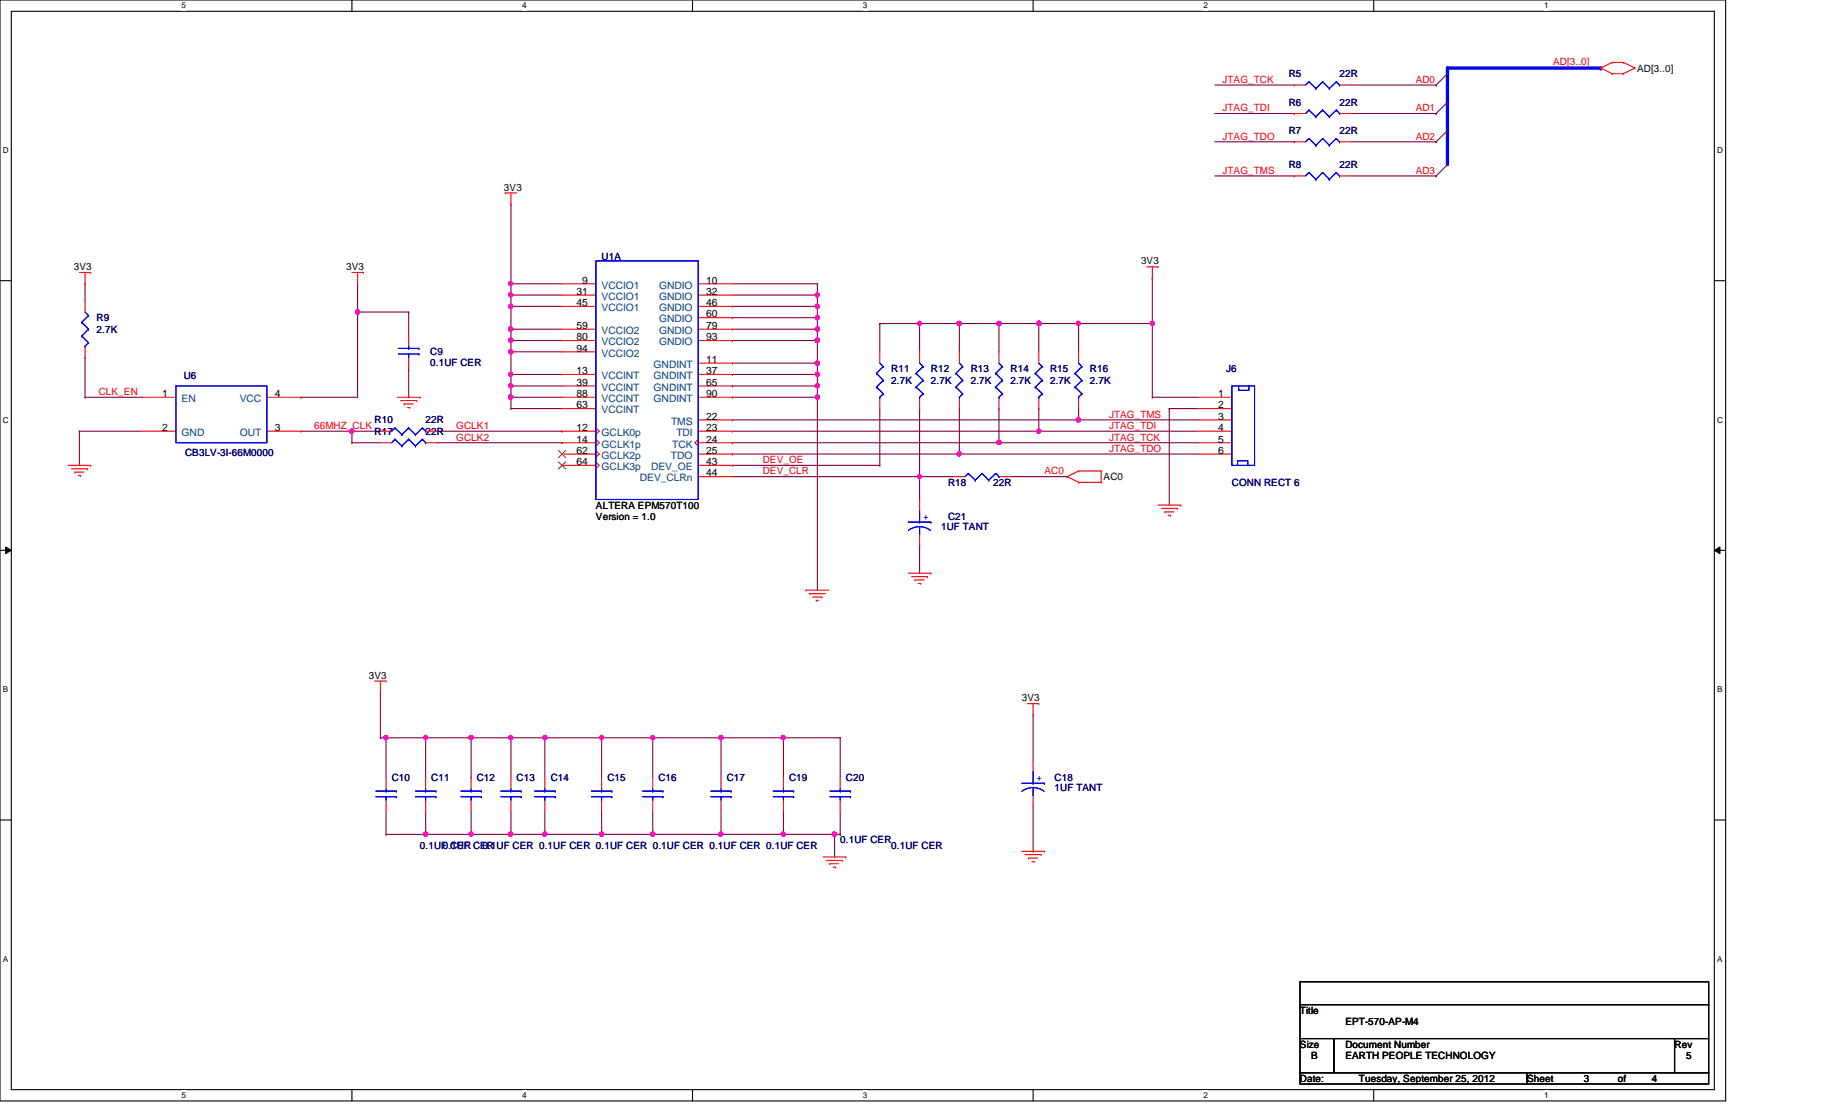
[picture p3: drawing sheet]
<svg xmlns="http://www.w3.org/2000/svg" width="356mm" height="216mm" viewBox="0 0 356 216" stroke-linecap="round" stroke-linejoin="round" font-family="sans-serif">
<path d="M0 0h335.9v214.3h-335.9zM2.2 2.2h331.5v209.9h-331.5z" fill="none" stroke="#000" stroke-width=".21"/>
<g fill="#fff">
<path d="M35.3 .2h.9v1.8h-.9z"/>
<path d="M35.3 212.3h.9v1.8h-.9z"/>
</g>
<path d="M68.5 0v2.2M68.5 212.1v2.2" fill="none" stroke="#000" stroke-width=".21"/>
<g fill="#fff">
<path d="M101.6 .2h.9v1.8h-.9z"/>
<path d="M101.6 212.3h.9v1.8h-.9z"/>
</g>
<path d="M134.8 0v2.2M134.8 212.1v2.2" fill="none" stroke="#000" stroke-width=".21"/>
<g fill="#fff">
<path d="M167.9 .2h.9v1.8h-.9z"/>
<path d="M167.9 212.3h.9v1.8h-.9z"/>
</g>
<path d="M201.1 0v2.2M201.1 212.1v2.2" fill="none" stroke="#000" stroke-width=".21"/>
<g fill="#fff">
<path d="M234.2 .2h.9v1.8h-.9z"/>
<path d="M234.2 212.3h.9v1.8h-.9z"/>
</g>
<path d="M267.4 0v2.2M267.4 212.1v2.2" fill="none" stroke="#000" stroke-width=".21"/>
<g fill="#fff">
<path d="M300.5 .2h.9v1.8h-.9z"/>
<path d="M300.5 212.3h.9v1.8h-.9z"/>
<path d="M.6 28.4h1.1v1.8h-1.1z"/>
<path d="M334.2 28.4h1.2v1.8h-1.2z"/>
<path d="M.6 80.9h1.1v1.7h-1.1z"/>
<path d="M334.2 80.9h1.2v1.7h-1.2z"/>
</g>
<path d="M0 54.7h2.2M333.7 54.7h2.2" fill="none" stroke="#000" stroke-width=".21"/>
<g fill="#fff">
<path d="M.6 133.3h1v1.8h-1z"/>
<path d="M334.2 133.3h1.1v1.8h-1.1z"/>
</g>
<path d="M0 107.1h2.2M333.7 107.1h2.2" fill="none" stroke="#000" stroke-width=".21"/>
<path d="M1.1 106.5l1.1 .6-1.1 .7zM333.7 107.1l1.1-.6v1.3z" fill="#000"/>
<path d="M1.1 106.5l1.1 .6-1.1 .7zM333.7 107.1l1.1-.6v1.3z" fill="none" stroke="#000" stroke-width=".19"/>
<g fill="#fff">
<path d="M.6 185.8h1v1.8h-1z"/>
<path d="M334.2 185.8h1.1v1.8h-1.1z"/>
</g>
<path d="M0 159.6h2.2M333.7 159.6h2.2" fill="none" stroke="#000" stroke-width=".21"/>
<path d="M58.5 77.3h.1M69.6 60.7h.1M69.6 60.7v16.6h-11.1" fill="none" stroke="#800040" stroke-width=".21"/>
<circle cx="69.6" cy="60.7" r=".43" fill="#f0f"/>
<circle cx="69.6" cy="60.7" r=".43" fill="none" stroke="#f0f" stroke-width=".21"/>
<g fill="none" stroke="#800040" stroke-width=".21">
<path d="M16.6 55.2h.1M16.6 55.2v3.3M69.6 55.2h.1M69.6 55.2v5.5M16.6 77.3h.1M16.6 69.6h.1M16.6 77.3h11M16.6 69.6v7.7M69.6 60.7h.1M69.6 60.7h9.9M79.5 60.7h.1M79.5 71.8h.1"/>
<path d="M79.5 60.7v4.5M79.5 71.8v5.5M15.5 83.9h.1M15.5 83.9h12.1M15.5 83.9v6.7M68.5 83.9h.1M68.5 83.9h5.5"/>
</g>
<circle cx="68.5" cy="83.9" r=".42" fill="#f0f"/>
<circle cx="68.5" cy="83.9" r=".42" fill="none" stroke="#f0f" stroke-width=".21"/>
<g fill="none" stroke="#800040" stroke-width=".21">
<path d="M142.5 59.6h.1M142.5 59.6h16.6M159.1 59.6h.1M159.1 59.6v2.2h-16.6M142.5 61.8h.1M142.5 66.3h.1M142.5 64.1h.1M142.5 66.3h16.6M142.5 64.1h16.6M159.1 66.3h.1M159.1 66.3v4.4M85.1 83.9h24.3"/>
<path d="M109.4 83.9h.1"/>
</g>
<circle cx="159.1" cy="66.2" r=".43" fill="#f0f"/>
<circle cx="159.1" cy="66.2" r=".43" fill="none" stroke="#f0f" stroke-width=".21"/>
<path d="M142.5 70.7h.1M142.5 70.7h16.6M159.1 70.7h.1M159.1 70.7v2.2" fill="none" stroke="#800040" stroke-width=".21"/>
<circle cx="159.1" cy="70.7" r=".43" fill="#f0f"/>
<circle cx="159.1" cy="70.7" r=".43" fill="none" stroke="#f0f" stroke-width=".21"/>
<path d="M142.5 72.9h.1M142.5 72.9h16.6M159.1 72.9h.1M159.1 72.9v2.2" fill="none" stroke="#800040" stroke-width=".21"/>
<circle cx="159.1" cy="72.9" r=".43" fill="#f0f"/>
<circle cx="159.1" cy="72.9" r=".43" fill="none" stroke="#f0f" stroke-width=".21"/>
<path d="M142.5 75.1h.1M142.5 77.3h.1M142.5 75.1h16.6M159.1 75.1h.1M159.1 75.1v2.2h-16.6" fill="none" stroke="#800040" stroke-width=".21"/>
<circle cx="159.1" cy="75.1" r=".43" fill="#f0f"/>
<circle cx="159.1" cy="75.1" r=".43" fill="none" stroke="#f0f" stroke-width=".21"/>
<path d="M159.1 64.1h.1M159.1 64.1v2.2" fill="none" stroke="#800040" stroke-width=".21"/>
<circle cx="159.1" cy="66.2" r=".43" fill="#f0f"/>
<circle cx="159.1" cy="66.2" r=".43" fill="none" stroke="#f0f" stroke-width=".21"/>
<circle cx="159.1" cy="64" r=".43" fill="#f0f"/>
<circle cx="159.1" cy="64" r=".43" fill="none" stroke="#f0f" stroke-width=".21"/>
<path d="M159.1 61.8h.1M159.1 61.8v2.3" fill="none" stroke="#800040" stroke-width=".21"/>
<circle cx="159.1" cy="61.8" r=".43" fill="#f0f"/>
<circle cx="159.1" cy="61.8" r=".43" fill="none" stroke="#f0f" stroke-width=".21"/>
<path d="M142.5 55.2h16.6M159.1 55.2h.1M159.1 57.4h.1M159.1 55.2v2.2" fill="none" stroke="#800040" stroke-width=".21"/>
<circle cx="159.1" cy="57.4" r=".42" fill="#f0f"/>
<circle cx="159.1" cy="57.4" r=".42" fill="none" stroke="#f0f" stroke-width=".21"/>
<path d="M142.5 57.4h16.6M159.1 57.4h.1M159.1 59.6h.1M159.1 57.4v2.2" fill="none" stroke="#800040" stroke-width=".21"/>
<circle cx="159.1" cy="59.6" r=".43" fill="#f0f"/>
<circle cx="159.1" cy="59.6" r=".43" fill="none" stroke="#f0f" stroke-width=".21"/>
<path d="M209.9 79.5h.1M209.9 79.5v2.2M209.9 81.7h.1M209.9 81.7h23.2" fill="none" stroke="#800040" stroke-width=".21"/>
<circle cx="209.9" cy="81.7" r=".43" fill="#f0f"/>
<circle cx="209.9" cy="81.7" r=".43" fill="none" stroke="#f0f" stroke-width=".21"/>
<path d="M186.7 63h.1M186.7 63v5.5" fill="none" stroke="#800040" stroke-width=".21"/>
<circle cx="186.7" cy="62.9" r=".43" fill="#f0f"/>
<circle cx="186.7" cy="62.9" r=".43" fill="none" stroke="#f0f" stroke-width=".21"/>
<path d="M186.7 63h.1M186.7 63h7.7M194.4 63h.1M194.4 63v5.5" fill="none" stroke="#800040" stroke-width=".21"/>
<circle cx="194.4" cy="62.9" r=".43" fill="#f0f"/>
<circle cx="194.4" cy="62.9" r=".43" fill="none" stroke="#f0f" stroke-width=".21"/>
<path d="M194.4 63h.1M194.4 63h7.8M202.2 63h.1M202.2 63v5.5" fill="none" stroke="#800040" stroke-width=".21"/>
<circle cx="202.2" cy="62.9" r=".43" fill="#f0f"/>
<circle cx="202.2" cy="62.9" r=".43" fill="none" stroke="#f0f" stroke-width=".21"/>
<path d="M202.2 63h.1M202.2 63h7.7" fill="none" stroke="#800040" stroke-width=".21"/>
<circle cx="202.2" cy="62.9" r=".43" fill="#f0f"/>
<circle cx="202.2" cy="62.9" r=".43" fill="none" stroke="#f0f" stroke-width=".21"/>
<path d="M209.9 63h.1M209.9 63v5.5M209.9 63h14.4" fill="none" stroke="#800040" stroke-width=".21"/>
<circle cx="209.9" cy="62.9" r=".43" fill="#f0f"/>
<circle cx="209.9" cy="62.9" r=".43" fill="none" stroke="#f0f" stroke-width=".21"/>
<path d="M224.3 54.1h.1M224.3 54.1v8.9M179 63h.1M179 63v5.5" fill="none" stroke="#800040" stroke-width=".21"/>
<circle cx="178.9" cy="62.9" r=".42" fill="#f0f"/>
<circle cx="178.9" cy="62.9" r=".42" fill="none" stroke="#f0f" stroke-width=".21"/>
<g fill="none" stroke="#800040" stroke-width=".21">
<path d="M171.2 63h.1M171.2 63h15.5M171.2 63v5.5M171.2 79.5v11.1M179 63h.1M179 79.5h.1M179 79.5v13.3M224.3 77.3h.1M224.3 63h.1M224.3 77.3h8.8M224.3 63v14.3M227.6 79.5h.1"/>
<path d="M227.6 79.5h5.5M227.6 79.5v18.8M142.5 90.6h.1M142.5 90.6h28.7M171.2 90.6h.1"/>
</g>
<circle cx="224.3" cy="62.9" r=".43" fill="#f0f"/>
<circle cx="224.3" cy="62.9" r=".43" fill="none" stroke="#f0f" stroke-width=".21"/>
<path d="M186.7 79.5h.1M186.7 79.5v8.9M186.7 88.4h.1M186.7 88.4h46.4" fill="none" stroke="#800040" stroke-width=".21"/>
<circle cx="186.7" cy="88.3" r=".43" fill="#f0f"/>
<circle cx="186.7" cy="88.3" r=".43" fill="none" stroke="#f0f" stroke-width=".21"/>
<path d="M194.4 86.2h.1M194.4 86.2h38.7" fill="none" stroke="#800040" stroke-width=".21"/>
<circle cx="194.4" cy="86.1" r=".43" fill="#f0f"/>
<circle cx="194.4" cy="86.1" r=".43" fill="none" stroke="#f0f" stroke-width=".21"/>
<path d="M194.4 79.5h.1M194.4 79.5v6.7M202.2 79.5h.1M202.2 79.5v4.4M202.2 83.9h.1M202.2 83.9h30.9" fill="none" stroke="#800040" stroke-width=".21"/>
<circle cx="202.2" cy="83.9" r=".43" fill="#f0f"/>
<circle cx="202.2" cy="83.9" r=".43" fill="none" stroke="#f0f" stroke-width=".21"/>
<path d="M142.5 88.4h.1M142.5 86.2h.1M142.5 83.9h.1M142.5 81.7h.1M142.5 88.4h44.2M142.5 86.2h51.9M142.5 83.9h59.7M142.5 81.7h67.4" fill="none" stroke="#800040" stroke-width=".21"/>
<path d="M281.7 13.3v1.1" fill="none" stroke="#00f" stroke-width=".63"/>
<circle cx="281.7" cy="13.3" r=".32" fill="#00f"/>
<g fill="none" stroke="#800040" stroke-width=".21">
<path d="M236.4 16.6h15.5M251.9 16.6h.1M263 16.6h16.5M279.5 16.6h.1M236.4 22.1h15.5M236.4 27.6h15.5M236.4 34.2h15.5M251.9 22.1h.1M251.9 27.6h.1M251.9 34.2h.1M263 22.1h16.5M263 27.6h16.5"/>
<path d="M263 34.2h16.5M279.5 22.1h.1M279.5 27.6h.1M279.5 34.2h.1"/>
</g>
<path d="M281.7 25.4v6.6" fill="none" stroke="#00f" stroke-width=".63"/>
<circle cx="281.7" cy="25.4" r=".32" fill="#00f"/>
<path d="M281.7 19.9v5.5" fill="none" stroke="#00f" stroke-width=".63"/>
<circle cx="281.7" cy="19.9" r=".32" fill="#00f"/>
<path d="M281.7 14.4v5.5" fill="none" stroke="#00f" stroke-width=".63"/>
<circle cx="281.7" cy="14.4" r=".32" fill="#00f"/>
<path d="M281.7 13.3h29.9" fill="none" stroke="#00f" stroke-width=".63"/>
<circle cx="311.6" cy="13.3" r=".32" fill="#00f"/>
<path d="M140.3 143.6h.1M140.3 143.6h12.2M152.5 143.6h.1M152.5 143.6v7.8" fill="none" stroke="#800040" stroke-width=".21"/>
<circle cx="140.3" cy="143.6" r=".43" fill="#f0f"/>
<circle cx="140.3" cy="143.6" r=".43" fill="none" stroke="#f0f" stroke-width=".21"/>
<path d="M74 134.8h.1M74 134.8v8.8M82.8 158v4.4M82.8 162.4h.1M82.8 162.4h8.9M91.7 162.4h.1" fill="none" stroke="#800040" stroke-width=".21"/>
<circle cx="82.8" cy="162.4" r=".43" fill="#f0f"/>
<circle cx="82.8" cy="162.4" r=".43" fill="none" stroke="#f0f" stroke-width=".21"/>
<circle cx="91.7" cy="162.4" r=".43" fill="#f0f"/>
<circle cx="91.7" cy="162.4" r=".43" fill="none" stroke="#f0f" stroke-width=".21"/>
<path d="M162.4 166.8h.1M162.4 162.4v4.4" fill="none" stroke="#800040" stroke-width=".21"/>
<circle cx="162.4" cy="162.4" r=".43" fill="#f0f"/>
<circle cx="162.4" cy="162.4" r=".43" fill="none" stroke="#f0f" stroke-width=".21"/>
<path d="M91.7 158v4.4M91.7 162.4h.1M91.7 162.4h7.7M99.4 162.4h.1" fill="none" stroke="#800040" stroke-width=".21"/>
<circle cx="99.4" cy="162.4" r=".43" fill="#f0f"/>
<circle cx="99.4" cy="162.4" r=".43" fill="none" stroke="#f0f" stroke-width=".21"/>
<path d="M99.4 158v4.4M99.4 162.4h.1M99.4 162.4h6.6M106 162.4h.1" fill="none" stroke="#800040" stroke-width=".21"/>
<circle cx="106" cy="162.4" r=".43" fill="#f0f"/>
<circle cx="106" cy="162.4" r=".43" fill="none" stroke="#f0f" stroke-width=".21"/>
<path d="M106 158v4.4M106 162.4h.1M106 162.4h11.1M117.1 162.4h.1" fill="none" stroke="#800040" stroke-width=".21"/>
<circle cx="117.1" cy="162.4" r=".43" fill="#f0f"/>
<circle cx="117.1" cy="162.4" r=".43" fill="none" stroke="#f0f" stroke-width=".21"/>
<path d="M117.1 158v4.4M117.1 162.4h.1M117.1 162.4h9.9M127 162.4h.1" fill="none" stroke="#800040" stroke-width=".21"/>
<circle cx="127" cy="162.4" r=".43" fill="#f0f"/>
<circle cx="127" cy="162.4" r=".43" fill="none" stroke="#f0f" stroke-width=".21"/>
<path d="M127 158v4.4M140.3 158v4.4M127 162.4h.1M127 162.4h13.3M140.3 162.4h.1" fill="none" stroke="#800040" stroke-width=".21"/>
<circle cx="140.3" cy="162.4" r=".43" fill="#f0f"/>
<circle cx="140.3" cy="162.4" r=".43" fill="none" stroke="#f0f" stroke-width=".21"/>
<path d="M152.5 158v4.4M140.3 162.4h12.2M152.5 162.4h.1" fill="none" stroke="#800040" stroke-width=".21"/>
<circle cx="152.4" cy="162.4" r=".43" fill="#f0f"/>
<circle cx="152.4" cy="162.4" r=".43" fill="none" stroke="#f0f" stroke-width=".21"/>
<path d="M127 143.6h.1M127 143.6h13.3M140.3 143.6h.1M140.3 143.6v7.8M152.5 162.4h9.9M162.4 162.4h.1" fill="none" stroke="#800040" stroke-width=".21"/>
<circle cx="127" cy="143.6" r=".43" fill="#f0f"/>
<circle cx="127" cy="143.6" r=".43" fill="none" stroke="#f0f" stroke-width=".21"/>
<path d="M117.1 143.6h.1M117.1 143.6h9.9M127 143.6h.1M127 143.6v7.8" fill="none" stroke="#800040" stroke-width=".21"/>
<circle cx="117.1" cy="143.6" r=".43" fill="#f0f"/>
<circle cx="117.1" cy="143.6" r=".43" fill="none" stroke="#f0f" stroke-width=".21"/>
<path d="M106 143.6h.1M106 143.6h11.1M117.1 143.6h.1M117.1 143.6v7.8" fill="none" stroke="#800040" stroke-width=".21"/>
<circle cx="106" cy="143.6" r=".43" fill="#f0f"/>
<circle cx="106" cy="143.6" r=".43" fill="none" stroke="#f0f" stroke-width=".21"/>
<path d="M99.4 143.6h.1M99.4 143.6h6.6M106 143.6h.1M106 143.6v7.8" fill="none" stroke="#800040" stroke-width=".21"/>
<circle cx="99.4" cy="143.6" r=".43" fill="#f0f"/>
<circle cx="99.4" cy="143.6" r=".43" fill="none" stroke="#f0f" stroke-width=".21"/>
<path d="M91.7 143.6h.1M91.7 143.6h7.7M99.4 143.6h.1M99.4 143.6v7.8" fill="none" stroke="#800040" stroke-width=".21"/>
<circle cx="91.7" cy="143.6" r=".43" fill="#f0f"/>
<circle cx="91.7" cy="143.6" r=".43" fill="none" stroke="#f0f" stroke-width=".21"/>
<path d="M82.8 143.6h.1M82.8 143.6h8.9v7.8M91.7 151.4h.1" fill="none" stroke="#800040" stroke-width=".21"/>
<circle cx="82.8" cy="143.6" r=".43" fill="#f0f"/>
<circle cx="82.8" cy="143.6" r=".43" fill="none" stroke="#f0f" stroke-width=".21"/>
<path d="M99.4 55.2h.1M99.4 55.2h10M201.1 139.2h.1M201.1 139.2v8.8M75.1 143.6h.1M75.1 143.6h7.7M82.8 143.6h.1M82.8 143.6v7.8M201.1 156.9v8.8M201.1 165.7h.1" fill="none" stroke="#800040" stroke-width=".21"/>
<circle cx="99.4" cy="55.2" r=".43" fill="#f0f"/>
<circle cx="99.4" cy="55.2" r=".43" fill="none" stroke="#f0f" stroke-width=".21"/>
<path d="M99.4 39.8h.1M99.4 39.8v17.6M99.4 57.4h.1M99.4 55.2h.1M99.4 59.6h.1M99.4 57.4h10M99.4 59.6h10" fill="none" stroke="#800040" stroke-width=".21"/>
<circle cx="99.4" cy="59.6" r=".43" fill="#f0f"/>
<circle cx="99.4" cy="59.6" r=".43" fill="none" stroke="#f0f" stroke-width=".21"/>
<path d="M99.4 57.4h.1M99.4 57.4v2.2" fill="none" stroke="#800040" stroke-width=".21"/>
<circle cx="99.4" cy="57.4" r=".42" fill="#f0f"/>
<circle cx="99.4" cy="57.4" r=".42" fill="none" stroke="#f0f" stroke-width=".21"/>
<path d="M99.4 68.5h.1M99.4 64.1h.1M99.4 66.3h.1M99.4 68.5h10M99.4 64.1h10M99.4 66.3h10M99.4 64.1v2.2" fill="none" stroke="#800040" stroke-width=".21"/>
<circle cx="99.4" cy="66.2" r=".43" fill="#f0f"/>
<circle cx="99.4" cy="66.2" r=".43" fill="none" stroke="#f0f" stroke-width=".21"/>
<circle cx="99.4" cy="64" r=".43" fill="#f0f"/>
<circle cx="99.4" cy="64" r=".43" fill="none" stroke="#f0f" stroke-width=".21"/>
<path d="M99.4 75.1h.1M99.4 72.9h.1M99.4 75.1h10M99.4 72.9v2.2" fill="none" stroke="#800040" stroke-width=".21"/>
<circle cx="99.4" cy="75.1" r=".43" fill="#f0f"/>
<circle cx="99.4" cy="75.1" r=".43" fill="none" stroke="#f0f" stroke-width=".21"/>
<path d="M99.4 72.9h.1M99.4 72.9h10" fill="none" stroke="#800040" stroke-width=".21"/>
<circle cx="99.4" cy="72.9" r=".43" fill="#f0f"/>
<circle cx="99.4" cy="72.9" r=".43" fill="none" stroke="#f0f" stroke-width=".21"/>
<path d="M99.4 59.6h.1M99.4 59.6v4.5M99.4 66.3h.1M99.4 66.3v2.2" fill="none" stroke="#800040" stroke-width=".21"/>
<circle cx="99.4" cy="68.5" r=".42" fill="#f0f"/>
<circle cx="99.4" cy="68.5" r=".42" fill="none" stroke="#f0f" stroke-width=".21"/>
<circle cx="99.4" cy="66.2" r=".43" fill="#f0f"/>
<circle cx="99.4" cy="66.2" r=".43" fill="none" stroke="#f0f" stroke-width=".21"/>
<path d="M99.4 68.5h.1M99.4 68.5v4.4" fill="none" stroke="#800040" stroke-width=".21"/>
<circle cx="99.4" cy="68.5" r=".42" fill="#f0f"/>
<circle cx="99.4" cy="68.5" r=".42" fill="none" stroke="#f0f" stroke-width=".21"/>
<path d="M99.4 77.3h.1M99.4 75.1h.1M99.4 77.3h10M99.4 75.1v2.2" fill="none" stroke="#800040" stroke-width=".21"/>
<circle cx="99.4" cy="77.3" r=".43" fill="#f0f"/>
<circle cx="99.4" cy="77.3" r=".43" fill="none" stroke="#f0f" stroke-width=".21"/>
<path d="M99.4 79.5h.1M99.4 77.3h.1M99.4 79.5h10M99.4 77.3v2.2M179 97.2h.1M179 92.8v4.4M179 106h.1M179 106v5.6" fill="none" stroke="#800040" stroke-width=".21"/>
<circle cx="178.9" cy="92.8" r=".42" fill="#f0f"/>
<circle cx="178.9" cy="92.8" r=".42" fill="none" stroke="#f0f" stroke-width=".21"/>
<g fill="none" stroke="#800040" stroke-width=".21">
<path d="M58.5 83.9h.1M58.5 83.9h10M68.5 86.2h.1M68.5 83.9h.1M68.5 86.2h5.5M68.5 83.9v2.3M85.1 86.2h24.3M109.4 86.2h.1M152.5 143.6h.1M152.5 143.6h11M163.5 143.6h.1M163.5 143.6v7.8"/>
<path d="M163.5 158v4.4M163.5 162.4h.1"/>
</g>
<circle cx="152.4" cy="143.6" r=".43" fill="#f0f"/>
<circle cx="152.4" cy="143.6" r=".43" fill="none" stroke="#f0f" stroke-width=".21"/>
<path d="M75.1 143.6h.1M75.1 143.6v7.8M162.4 162.4h1.1M163.5 162.4h.1" fill="none" stroke="#800040" stroke-width=".21"/>
<circle cx="75.1" cy="143.6" r=".43" fill="#f0f"/>
<circle cx="75.1" cy="143.6" r=".43" fill="none" stroke="#f0f" stroke-width=".21"/>
<path d="M159.1 77.3h.1M159.1 77.3v37.6M142.5 92.8h36.5M179 92.8h.1M74 143.6h.1M74 143.6h1.1M75.1 158v4.4M75.1 162.4h.1M75.1 162.4h7.7M82.8 162.4h.1" fill="none" stroke="#800040" stroke-width=".21"/>
<circle cx="159.1" cy="77.3" r=".43" fill="#f0f"/>
<circle cx="159.1" cy="77.3" r=".43" fill="none" stroke="#f0f" stroke-width=".21"/>
<path d="M279.5 16.6h.1M281.7 14.4l-2.2 2.2M281.7 19.9l-2.2 2.2M279.5 22.1h.1M279.5 27.6h.1M279.5 34.2h.1M281.7 25.4l-2.2 2.2M281.7 32l-2.2 2.2M179 92.8h.1M179 92.8h6.6M196.7 92.8h11M207.7 92.8h.1" fill="none" stroke="#800040" stroke-width=".21"/>
<g fill="none" stroke="#f00" stroke-width=".21">
<path d="M251.9 16.6h2.2M260.7 16.6h2.3M311.6 13.3h.1M311.6 13.3l2.2 1.1M313.8 12.1h.1M313.8 14.4h.1M313.8 12.1l-2.2 1.2M313.8 12.1h2.2M313.8 14.4h2.2M316 12.1h.1M316 14.4h.1M316 12.1l2.2 1.2"/>
<path d="M318.2 13.3h.1M318.2 13.3l-2.2 1.1M98.3 37.5h.1M98.3 37.5h2.2M99.4 39.8h.1M99.4 37.5v2.3M251.9 27.6h2.2M251.9 22.1h2.2M251.9 34.2h2.2M260.7 27.6h2.3M260.7 22.1h2.3M260.7 34.2h2.3"/>
<path d="M15.5 53h2.2M16.6 55.2h.1M16.6 53v2.2M16.6 58.5v2.2M17.7 53h.1M68.5 53h2.2M69.6 55.2h.1M69.6 53v2.2M70.7 53h.1M109.4 57.4h6.6M109.4 59.6h6.6M109.4 55.2h6.6"/>
<path d="M135.9 57.4h6.6M135.9 59.6h6.6M135.9 55.2h6.6M223.2 51.9h2.2M224.3 54.1h.1M224.3 51.9v2.2M225.4 51.9h.1M16.6 67.4v2.2M27.6 77.3h6.6M51.9 77.3h6.6M77.3 77.3h4.4M78 78h3.1"/>
<path d="M78.7 78.7h.1M78.7 78.7h1.7M79.3 79.3h.5M79.5 65.2v2.2M79.5 69.6v2.2M79.8 79.3h.1M81.1 78h.1M81.7 77.3h.1M109.4 77.3h6.6M109.4 72.9h6.6M109.4 75.1h6.6M109.4 66.3h6.6"/>
<path d="M109.4 64.1h6.6M109.4 68.5h6.6M109.4 79.5h6.6M135.9 77.3h6.6M135.9 70.7h6.6M135.9 72.9h6.6M135.9 75.1h6.6M135.9 66.3h6.6M135.9 64.1h6.6M135.9 61.8h6.6M171.2 68.5v2.2M171.2 77.3v2.2"/>
<path d="M179 68.5v2.2M179 77.3v2.2M186.7 68.5v2.2M186.7 77.3v2.2M194.4 68.5v2.2M194.4 77.3v2.2M202.2 68.5v2.2M202.2 77.3v2.2M209.9 68.5v2.2M209.9 77.3v2.2M233.1 77.3h6.7M233.1 79.5h6.7"/>
<path d="M13.3 90.6h4.4M13.9 91.3h3.1M14.6 91.9h.1M14.6 91.9h1.7M15.2 92.6h.5M15.7 92.6h.1M17 91.3h.1M17.7 90.6h.1M27.6 83.9h6.6M51.9 83.9h6.6M74 83.9h2.2M74 86.2h2.2"/>
<path d="M82.8 83.9h2.3M82.8 86.2h2.3M109.4 90.6h6.6M109.4 83.9h6.6M109.4 86.2h6.6M109.4 88.4h6.6M116 90l.6 .6-.6 .6M116 87.8l.6 .6-.6 .6M116 83.3l.6 .6-.6 .7M116 85.6l.6 .6-.6 .6M135.9 90.6h6.6M135.9 83.9h6.6"/>
<path d="M135.9 92.8h6.6M135.9 86.2h6.6M135.9 88.4h6.6M135.9 81.7h6.6M135.9 85.6l-.6 .6 .6 .6M179 97.2v2.2M185.6 92.8h2.2M194.4 92.8h2.3M207.7 92.8h.1M207.7 92.8l2.2 1.1M209.9 91.7h.1M209.9 93.9h.1"/>
<path d="M209.9 91.7l-2.2 1.1M209.9 91.7h4.4M209.9 93.9h4.4M214.3 91.7h.1M214.3 93.9h.1M214.3 91.7v2.2M225.4 98.3h4.4M226.1 99h3.1M226.7 99.7h.1M226.7 99.7h1.8M229.2 99h.1M229.8 98.3h.1"/>
<path d="M233.1 83.9h6.7M233.1 86.2h6.7M233.1 88.4h6.7M233.1 81.7h6.7M156.9 114.9h.1M156.9 114.9h4.4M157.6 115.6h.1M157.6 115.6h3.1M158.2 116.2h1.8M158.9 116.9h.1M158.9 116.9h.4M160 116.2h.1"/>
<path d="M176.8 111.6h4.4M177.4 112.3h3.2M178.1 112.9h.1M178.1 112.9h1.8M178.8 113.6h.4M179 103.8v2.2M179.2 113.6h.1M180.6 112.3h.1M181.2 111.6h.1M227.4 100.3h.4M227.8 100.3h.1M72.9 132.6h2.2"/>
<path d="M74 134.8h.1M74 132.6v2.2M75.1 132.6h.1M200 137h2.2M201.1 139.2h.1M201.1 137v2.2M202.2 137h.1M75.1 151.4v2.2M75.1 155.8v2.2M82.8 151.4v2.2M82.8 155.8v2.2M91.7 151.4v2.2"/>
<path d="M91.7 155.8v2.2M99.4 151.4v2.2M99.4 155.8v2.2M106 151.4v2.2M106 155.8v2.2M117.1 151.4v2.2M117.1 155.8v2.2M127 151.4v2.2M127 155.8v2.2M140.3 151.4v2.2M140.3 155.8v2.2M152.5 151.4v2.2"/>
<path d="M152.5 155.8v2.2M163.5 151.4v2.2M163.5 155.8v2.2M201.1 148v2.2M201.1 154.7v2.2M160.2 166.8h4.4M160.9 167.5h3.1M161.5 168.1h.1M161.5 168.1h1.8M162.2 168.8h.4M162.6 168.8h.1M164 167.5h.1"/>
<path d="M164.6 166.8h.1M198.9 165.7h4.4M199.5 166.4h3.1M200.2 167h.1M200.2 167h1.8M200.9 167.7h.4M201.3 167.7h.1M202.6 166.4h.1M203.3 165.7h.1"/>
</g>
<path d="M253 191.1h79.6v4.5h-79.6zM253 195.6h79.6v6.6h-79.6zM253 202.2h6.6v6.6h-6.6zM253 208.8h44.2v2.2h-44.2zM259.6 202.2h66.3v6.6h-66.3zM297.2 208.8h35.4v2.2h-35.4zM325.9 202.2h6.7v6.6h-6.7z" fill="none" stroke="#000" stroke-width=".21"/>
<g fill="none" stroke="#00f" stroke-width=".21">
<path d="M254.8 15.9h.1M254.8 15.9l-.7 .7M254.8 15.9l1.3 1.3M256.1 17.2h.1M257.4 15.9h.1M257.4 15.9l-1.3 1.3M257.4 15.9l1.3 1.3M258.7 17.2h.1M260.1 15.9h.1M260.1 15.9l-1.4 1.3M260.1 15.9l.6 .7M260.7 16.6h.1"/>
<path d="M254.8 27h.1M254.8 21.4h.1M254.8 33.6h.1M254.8 27l-.7 .6M254.8 27l1.3 1.3M254.8 21.4l-.7 .7M254.8 21.4l1.3 1.3M254.8 33.6l-.7 .6M254.8 33.6l1.3 1.3M256.1 28.3h.1M256.1 22.7h.1M256.1 34.9h.1"/>
<path d="M257.4 27h.1M257.4 21.4h.1M257.4 33.6h.1M257.4 27l-1.3 1.3M257.4 27l1.3 1.3M257.4 21.4l-1.3 1.3M257.4 21.4l1.3 1.3M257.4 33.6l-1.3 1.3M257.4 33.6l1.3 1.3M258.7 28.3h.1M258.7 22.7h.1M258.7 34.9h.1"/>
<path d="M260.1 27h.1M260.1 21.4h.1M260.1 33.6h.1M260.1 27l-1.4 1.3M260.1 27l.6 .6M260.1 21.4l-1.4 1.3M260.1 21.4l.6 .7M260.1 33.6l-1.4 1.3M260.1 33.6l.6 .6M260.7 27.6h.1M260.7 22.1h.1M260.7 34.2h.1"/>
<path d="M116 50.8h19.9v46.4h-19.9zM15.9 62.7h.1M15.9 65.4h.1M15.9 62.7l1.3 1.4M15.9 65.4l1.3 1.3M16.6 67.4h.1M16.6 60.7l.6 .7M17.2 61.4h.1M17.2 64.1h.1M17.2 66.7h.1M17.2 61.4l-1.3 1.3M17.2 64.1l-1.3 1.3"/>
<path d="M17.2 66.7l-.6 .7M34.2 75.1h17.7v11.1h-17.7zM77.6 68.9h3.9M77.6 67.8h3.9M79.5 67.8h.1M79.5 68.9h.1M79.5 67.4v.4M79.5 68.9v.7M81.5 68.9h.1M81.5 67.8h.1M170.6 72.7h.1M170.6 75.4h.1"/>
<path d="M170.6 72.7l1.3 1.3M170.6 75.4l1.3 1.3M171.2 77.3h.1M171.2 70.7l.7 .7M171.9 71.4h.1M171.9 74h.1M171.9 76.7h.1M171.9 71.4l-1.3 1.3M171.9 74l-1.3 1.4M171.9 76.7l-.7 .6M178.3 72.7h.1M178.3 75.4h.1"/>
<path d="M178.3 72.7l1.4 1.3M178.3 75.4l1.4 1.3M179 77.3h.1M179 70.7l.7 .7M179.7 71.4h.1M179.7 74h.1M179.7 76.7h.1M179.7 71.4l-1.4 1.3M179.7 74l-1.4 1.4M179.7 76.7l-.7 .6M186.1 72.7h.1M186.1 75.4h.1"/>
<path d="M186.1 72.7l1.3 1.3M186.1 75.4l1.3 1.3M186.7 77.3h.1M186.7 70.7l.7 .7M187.4 71.4h.1M187.4 74h.1M187.4 76.7h.1M187.4 71.4l-1.3 1.3M187.4 74l-1.3 1.4M187.4 76.7l-.7 .6M193.8 72.7h.1M193.8 75.4h.1"/>
<path d="M193.8 72.7l1.3 1.3M193.8 75.4l1.3 1.3M194.4 77.3h.1M194.4 70.7l.7 .7M195.1 71.4h.1M195.1 74h.1M195.1 76.7h.1M195.1 71.4l-1.3 1.3M195.1 74l-1.3 1.4M195.1 76.7l-.7 .6M201.5 72.7h.1M201.5 75.4h.1"/>
<path d="M201.5 72.7l1.4 1.3M201.5 75.4l1.4 1.3M202.2 77.3h.1M202.2 70.7l.7 .7M202.9 71.4h.1M202.9 74h.1M202.9 76.7h.1M202.9 71.4l-1.4 1.3M202.9 74l-1.4 1.4M202.9 76.7l-.7 .6M209.3 72.7h.1M209.3 75.4h.1"/>
<path d="M209.3 72.7l1.3 1.3M209.3 75.4l1.3 1.3M209.9 77.3h.1M209.9 70.7l.7 .7M210.6 71.4h.1M210.6 74h.1M210.6 76.7h.1M210.6 71.4l-1.3 1.3M210.6 74l-1.3 1.4M210.6 76.7l-.7 .6M239.8 75.1h4.4v15.5h-4.4zM241.1 75.1v.9h2v-.9"/>
<path d="M76.9 85.5h.1M76.9 83.3h.1M76.9 85.5l-.7 .7M76.9 85.5l1.3 1.3M76.9 83.3l-.7 .6M76.9 83.3l1.3 1.3M78.2 86.8h.1M78.2 84.6h.1M79.5 85.5h.1M79.5 83.3h.1M79.5 85.5l-1.3 1.3M79.5 85.5l1.4 1.3"/>
<path d="M79.5 83.3l-1.3 1.3M79.5 83.3l1.4 1.3M80.9 86.8h.1M80.9 84.6h.1M82.2 85.5h.1M82.2 83.3h.1M82.2 85.5l-1.3 1.3M82.2 85.5l.6 .7M82.2 83.3l-1.3 1.3M82.2 83.3l.6 .6M82.8 86.2h.1M82.8 83.9h.1"/>
<path d="M179 99.4v2.2M188.5 92.2h.1M188.5 92.2l-.7 .6M188.5 92.2l1.3 1.3M189.8 93.5h.1M191.1 92.2h.1M191.1 92.2l-1.3 1.3M191.1 92.2l1.3 1.3M192.4 93.5h.1M193.8 92.2h.1M193.8 92.2l-1.4 1.3M193.8 92.2l.6 .6"/>
<path d="M194.4 92.8h.1M240.9 90.6v-.9h2v.9M176.8 101.6h4.4M179 103.8h.1M179 101.6h.1M179 102.5l1.3 .3 .8 .5M179 102.5l-1 .2-1.2 .6M179 102.5v1.3M181.2 101.6h.1M73.2 155.1h3.9M73.2 154h3.9M75.1 154h.1"/>
<path d="M75.1 155.1h.1M75.1 153.6v.4M75.1 155.1v.7M77.1 155.1h.1M77.1 154h.1M80.9 155.1h3.9M80.9 154h3.9M82.8 154h.1M82.8 155.1h.1M82.8 153.6v.4M82.8 155.1v.7M84.8 155.1h.1"/>
<path d="M84.8 154h.1M89.7 155.1h4M89.7 154h4M91.7 154h.1M91.7 155.1h.1M91.7 153.6v.4M91.7 155.1v.7M93.7 155.1h.1M93.7 154h.1M97.5 155.1h3.9M97.5 154h3.9M99.4 154h.1"/>
<path d="M99.4 155.1h.1M99.4 153.6v.4M99.4 155.1v.7M101.4 155.1h.1M101.4 154h.1M104.1 155.1h3.9M104.1 154h3.9M106 154h.1M106 155.1h.1M106 153.6v.4M106 155.1v.7M108 155.1h.1"/>
<path d="M108 154h.1M115.1 155.1h4M115.1 154h4M117.1 154h.1M117.1 155.1h.1M117.1 153.6v.4M117.1 155.1v.7M119.1 155.1h.1M119.1 154h.1M125.1 155.1h3.9M125.1 154h3.9M127 154h.1"/>
<path d="M127 155.1h.1M127 153.6v.4M127 155.1v.7M129 155.1h.1M129 154h.1M138.3 155.1h4M138.3 154h4M140.3 154h.1M140.3 155.1h.1M140.3 153.6v.4M140.3 155.1v.7M142.3 155.1h.1"/>
<path d="M142.3 154h.1M150.5 155.1h4M150.5 154h4M152.5 154h.1M152.5 155.1h.1M152.5 153.6v.4M152.5 155.1v.7M154.5 155.1h.1M154.5 154h.1M161.5 155.1h4M161.5 154h4M163.5 154h.1"/>
<path d="M163.5 155.1h.1M163.5 153.6v.4M163.5 155.1v.7M165.5 155.1h.1M165.5 154h.1M198.9 152.5h4.4M201.1 154.7h.1M201.1 152.5h.1M201.1 153.3l1.3 .3 .8 .5M201.1 153.3l-1 .2-1.2 .6M201.1 150.2v2.3M201.1 153.3v1.4"/>
<path d="M203.3 152.5h.1"/>
</g>
<path d="M108.7 89.9l1.4 1.4M108.7 87.7l1.4 1.4M110.1 89.9l-1.4 1.4M110.1 87.7l-1.4 1.4" fill="none" stroke="#804000" stroke-width=".19"/>
<circle cx="69.6" cy="60.7" r=".43" fill="#f0f"/>
<circle cx="69.6" cy="60.7" r=".43" fill="none" stroke="#f0f" stroke-width=".21"/>
<circle cx="68.5" cy="83.9" r=".42" fill="#f0f"/>
<circle cx="68.5" cy="83.9" r=".42" fill="none" stroke="#f0f" stroke-width=".21"/>
<circle cx="159.1" cy="66.2" r=".43" fill="#f0f"/>
<circle cx="159.1" cy="66.2" r=".43" fill="none" stroke="#f0f" stroke-width=".21"/>
<circle cx="159.1" cy="70.7" r=".43" fill="#f0f"/>
<circle cx="159.1" cy="70.7" r=".43" fill="none" stroke="#f0f" stroke-width=".21"/>
<circle cx="159.1" cy="72.9" r=".43" fill="#f0f"/>
<circle cx="159.1" cy="72.9" r=".43" fill="none" stroke="#f0f" stroke-width=".21"/>
<circle cx="159.1" cy="75.1" r=".43" fill="#f0f"/>
<circle cx="159.1" cy="75.1" r=".43" fill="none" stroke="#f0f" stroke-width=".21"/>
<circle cx="159.1" cy="66.2" r=".43" fill="#f0f"/>
<circle cx="159.1" cy="66.2" r=".43" fill="none" stroke="#f0f" stroke-width=".21"/>
<circle cx="159.1" cy="64" r=".43" fill="#f0f"/>
<circle cx="159.1" cy="64" r=".43" fill="none" stroke="#f0f" stroke-width=".21"/>
<circle cx="159.1" cy="61.8" r=".43" fill="#f0f"/>
<circle cx="159.1" cy="61.8" r=".43" fill="none" stroke="#f0f" stroke-width=".21"/>
<circle cx="159.1" cy="57.4" r=".42" fill="#f0f"/>
<circle cx="159.1" cy="57.4" r=".42" fill="none" stroke="#f0f" stroke-width=".21"/>
<circle cx="159.1" cy="59.6" r=".43" fill="#f0f"/>
<circle cx="159.1" cy="59.6" r=".43" fill="none" stroke="#f0f" stroke-width=".21"/>
<circle cx="209.9" cy="81.7" r=".43" fill="#f0f"/>
<circle cx="209.9" cy="81.7" r=".43" fill="none" stroke="#f0f" stroke-width=".21"/>
<circle cx="186.7" cy="62.9" r=".43" fill="#f0f"/>
<circle cx="186.7" cy="62.9" r=".43" fill="none" stroke="#f0f" stroke-width=".21"/>
<circle cx="194.4" cy="62.9" r=".43" fill="#f0f"/>
<circle cx="194.4" cy="62.9" r=".43" fill="none" stroke="#f0f" stroke-width=".21"/>
<circle cx="202.2" cy="62.9" r=".43" fill="#f0f"/>
<circle cx="202.2" cy="62.9" r=".43" fill="none" stroke="#f0f" stroke-width=".21"/>
<circle cx="202.2" cy="62.9" r=".43" fill="#f0f"/>
<circle cx="202.2" cy="62.9" r=".43" fill="none" stroke="#f0f" stroke-width=".21"/>
<circle cx="209.9" cy="62.9" r=".43" fill="#f0f"/>
<circle cx="209.9" cy="62.9" r=".43" fill="none" stroke="#f0f" stroke-width=".21"/>
<circle cx="178.9" cy="62.9" r=".42" fill="#f0f"/>
<circle cx="178.9" cy="62.9" r=".42" fill="none" stroke="#f0f" stroke-width=".21"/>
<circle cx="224.3" cy="62.9" r=".43" fill="#f0f"/>
<circle cx="224.3" cy="62.9" r=".43" fill="none" stroke="#f0f" stroke-width=".21"/>
<circle cx="186.7" cy="88.3" r=".43" fill="#f0f"/>
<circle cx="186.7" cy="88.3" r=".43" fill="none" stroke="#f0f" stroke-width=".21"/>
<circle cx="194.4" cy="86.1" r=".43" fill="#f0f"/>
<circle cx="194.4" cy="86.1" r=".43" fill="none" stroke="#f0f" stroke-width=".21"/>
<circle cx="202.2" cy="83.9" r=".43" fill="#f0f"/>
<circle cx="202.2" cy="83.9" r=".43" fill="none" stroke="#f0f" stroke-width=".21"/>
<circle cx="140.3" cy="143.6" r=".43" fill="#f0f"/>
<circle cx="140.3" cy="143.6" r=".43" fill="none" stroke="#f0f" stroke-width=".21"/>
<circle cx="82.8" cy="162.4" r=".43" fill="#f0f"/>
<circle cx="82.8" cy="162.4" r=".43" fill="none" stroke="#f0f" stroke-width=".21"/>
<circle cx="91.7" cy="162.4" r=".43" fill="#f0f"/>
<circle cx="91.7" cy="162.4" r=".43" fill="none" stroke="#f0f" stroke-width=".21"/>
<circle cx="162.4" cy="162.4" r=".43" fill="#f0f"/>
<circle cx="162.4" cy="162.4" r=".43" fill="none" stroke="#f0f" stroke-width=".21"/>
<circle cx="99.4" cy="162.4" r=".43" fill="#f0f"/>
<circle cx="99.4" cy="162.4" r=".43" fill="none" stroke="#f0f" stroke-width=".21"/>
<circle cx="106" cy="162.4" r=".43" fill="#f0f"/>
<circle cx="106" cy="162.4" r=".43" fill="none" stroke="#f0f" stroke-width=".21"/>
<circle cx="117.1" cy="162.4" r=".43" fill="#f0f"/>
<circle cx="117.1" cy="162.4" r=".43" fill="none" stroke="#f0f" stroke-width=".21"/>
<circle cx="127" cy="162.4" r=".43" fill="#f0f"/>
<circle cx="127" cy="162.4" r=".43" fill="none" stroke="#f0f" stroke-width=".21"/>
<circle cx="140.3" cy="162.4" r=".43" fill="#f0f"/>
<circle cx="140.3" cy="162.4" r=".43" fill="none" stroke="#f0f" stroke-width=".21"/>
<circle cx="152.4" cy="162.4" r=".43" fill="#f0f"/>
<circle cx="152.4" cy="162.4" r=".43" fill="none" stroke="#f0f" stroke-width=".21"/>
<circle cx="127" cy="143.6" r=".43" fill="#f0f"/>
<circle cx="127" cy="143.6" r=".43" fill="none" stroke="#f0f" stroke-width=".21"/>
<circle cx="117.1" cy="143.6" r=".43" fill="#f0f"/>
<circle cx="117.1" cy="143.6" r=".43" fill="none" stroke="#f0f" stroke-width=".21"/>
<circle cx="106" cy="143.6" r=".43" fill="#f0f"/>
<circle cx="106" cy="143.6" r=".43" fill="none" stroke="#f0f" stroke-width=".21"/>
<circle cx="99.4" cy="143.6" r=".43" fill="#f0f"/>
<circle cx="99.4" cy="143.6" r=".43" fill="none" stroke="#f0f" stroke-width=".21"/>
<circle cx="91.7" cy="143.6" r=".43" fill="#f0f"/>
<circle cx="91.7" cy="143.6" r=".43" fill="none" stroke="#f0f" stroke-width=".21"/>
<circle cx="82.8" cy="143.6" r=".43" fill="#f0f"/>
<circle cx="82.8" cy="143.6" r=".43" fill="none" stroke="#f0f" stroke-width=".21"/>
<circle cx="99.4" cy="55.2" r=".43" fill="#f0f"/>
<circle cx="99.4" cy="55.2" r=".43" fill="none" stroke="#f0f" stroke-width=".21"/>
<circle cx="99.4" cy="59.6" r=".43" fill="#f0f"/>
<circle cx="99.4" cy="59.6" r=".43" fill="none" stroke="#f0f" stroke-width=".21"/>
<circle cx="99.4" cy="57.4" r=".42" fill="#f0f"/>
<circle cx="99.4" cy="57.4" r=".42" fill="none" stroke="#f0f" stroke-width=".21"/>
<circle cx="99.4" cy="66.2" r=".43" fill="#f0f"/>
<circle cx="99.4" cy="66.2" r=".43" fill="none" stroke="#f0f" stroke-width=".21"/>
<circle cx="99.4" cy="64" r=".43" fill="#f0f"/>
<circle cx="99.4" cy="64" r=".43" fill="none" stroke="#f0f" stroke-width=".21"/>
<circle cx="99.4" cy="75.1" r=".43" fill="#f0f"/>
<circle cx="99.4" cy="75.1" r=".43" fill="none" stroke="#f0f" stroke-width=".21"/>
<circle cx="99.4" cy="72.9" r=".43" fill="#f0f"/>
<circle cx="99.4" cy="72.9" r=".43" fill="none" stroke="#f0f" stroke-width=".21"/>
<circle cx="99.4" cy="68.5" r=".42" fill="#f0f"/>
<circle cx="99.4" cy="68.5" r=".42" fill="none" stroke="#f0f" stroke-width=".21"/>
<circle cx="99.4" cy="66.2" r=".43" fill="#f0f"/>
<circle cx="99.4" cy="66.2" r=".43" fill="none" stroke="#f0f" stroke-width=".21"/>
<circle cx="99.4" cy="68.5" r=".42" fill="#f0f"/>
<circle cx="99.4" cy="68.5" r=".42" fill="none" stroke="#f0f" stroke-width=".21"/>
<circle cx="99.4" cy="77.3" r=".43" fill="#f0f"/>
<circle cx="99.4" cy="77.3" r=".43" fill="none" stroke="#f0f" stroke-width=".21"/>
<circle cx="178.9" cy="92.8" r=".42" fill="#f0f"/>
<circle cx="178.9" cy="92.8" r=".42" fill="none" stroke="#f0f" stroke-width=".21"/>
<circle cx="152.4" cy="143.6" r=".43" fill="#f0f"/>
<circle cx="152.4" cy="143.6" r=".43" fill="none" stroke="#f0f" stroke-width=".21"/>
<circle cx="75.1" cy="143.6" r=".43" fill="#f0f"/>
<circle cx="75.1" cy="143.6" r=".43" fill="none" stroke="#f0f" stroke-width=".21"/>
<circle cx="159.1" cy="77.3" r=".43" fill="#f0f"/>
<circle cx="159.1" cy="77.3" r=".43" fill="none" stroke="#f0f" stroke-width=".21"/>
<g font-size="2">
<text x="112.2" y="57.4">31</text>
<text x="112.2" y="59.6">45</text>
<text x="113.3" y="55.2">9</text>
<text x="137.5" y="57.4">32</text>
<text x="137.5" y="59.6">46</text>
<text x="137.5" y="55.2">10</text>
<text x="112.2" y="64.1">59</text>
<text x="137.5" y="64.1">79</text>
<text x="137.5" y="61.8">60</text>
<text x="112.2" y="68.5">94</text>
<text x="112.2" y="66.3">80</text>
<text x="137.5" y="70.7">11</text>
<text x="137.5" y="66.3">93</text>
<text x="31.6" y="77.3">1</text>
<text x="53.5" y="77.3">4</text>
<text x="112.2" y="72.9">13</text>
<text x="112.2" y="75.1">39</text>
<text x="112.2" y="77.3">88</text>
<text x="137.5" y="72.9">37</text>
<text x="137.5" y="77.3">90</text>
<text x="137.5" y="75.1">65</text>
<text x="237.1" y="77.3">1</text>
<text x="31.6" y="83.9">2</text>
<text x="53.5" y="83.9">3</text>
<text x="112.2" y="83.9">12</text>
<text x="112.2" y="79.5">63</text>
<text x="137.5" y="81.7">22</text>
<text x="137.5" y="83.9">23</text>
<text x="237.1" y="79.5">2</text>
<text x="237.1" y="81.7">3</text>
<text x="237.1" y="83.9">4</text>
<text x="112.2" y="88.3">62</text>
<text x="112.2" y="86.1">14</text>
<text x="137.5" y="88.3">25</text>
<text x="137.5" y="86.1">24</text>
<text x="237.1" y="86.1">5</text>
<text x="237.1" y="88.3">6</text>
<text x="112.2" y="90.6">64</text>
<text x="137.5" y="92.8">44</text>
<text x="137.5" y="90.6">43</text>
</g>
<g font-size="2" fill="#004080">
<text x="117.1" y="58.4">VCCIO1</text>
<text x="117.1" y="56.2">VCCIO1</text>
<text x="128.3" y="58.4">GNDIO</text>
<text x="128.3" y="56.2">GNDIO</text>
<text x="117.1" y="60.6">VCCIO1</text>
<text x="117.1" y="65">VCCIO2</text>
<text x="128.3" y="60.6">GNDIO</text>
<text x="128.3" y="65">GNDIO</text>
<text x="128.3" y="62.8">GNDIO</text>
<text x="117.1" y="69.4">VCCIO2</text>
<text x="117.1" y="67.2">VCCIO2</text>
<text x="127.2" y="71.6">GNDINT</text>
<text x="128.3" y="67.2">GNDIO</text>
<text x="117.1" y="73.8">VCCINT</text>
<text x="117.1" y="76.1">VCCINT</text>
<text x="127.2" y="73.8">GNDINT</text>
<text x="127.2" y="76.1">GNDINT</text>
<text x="35.3" y="78.3">EN</text>
<text x="46.7" y="78.3">VCC</text>
<text x="117.1" y="80.5">VCCINT</text>
<text x="117.1" y="78.3">VCCINT</text>
<text x="127.2" y="78.3">GNDINT</text>
<text x="130.6" y="82.7">TMS</text>
<text x="35.3" y="84.9">GND</text>
<text x="46.7" y="84.9">OUT</text>
<text x="117.1" y="89.3">GCLK2p</text>
<text x="117.1" y="84.9">GCLK0p</text>
<text x="117.1" y="87.1">GCLK1p</text>
<text x="130.6" y="89.3">TDO</text>
<text x="130.9" y="87.1">TCK</text>
<text x="131.7" y="84.9">TDI</text>
<text x="117.1" y="91.5">GCLK3p</text>
<text x="124.5" y="93.7">DEV_CLRn</text>
<text x="126.7" y="91.5">DEV_OE</text>
</g>
<g font-size="1.9" fill="#f00">
<text x="238" y="16.1">JTAG_TCK</text>
<text x="275.5" y="16.1">AD0</text>
<text x="302.3" y="12.6">AD[3..0]</text>
<text x="238" y="21.7">JTAG_TDI</text>
<text x="275.5" y="21.7">AD1</text>
<text x="238" y="27.2">JTAG_TDO</text>
<text x="275.5" y="27.2">AD2</text>
<text x="238" y="33.8">JTAG_TMS</text>
<text x="275.5" y="33.8">AD3</text>
<text x="19.2" y="76.9">CLK_EN</text>
<text x="61.2" y="83.5">66MHZ_CLK</text>
<text x="88.8" y="83.5">GCLK1</text>
<text x="215.9" y="81.3">JTAG_TMS</text>
<text x="215.9" y="83.5">JTAG_TDI</text>
<text x="88.8" y="85.8">GCLK2</text>
<text x="215.9" y="88">JTAG_TDO</text>
<text x="215.9" y="85.8">JTAG_TCK</text>
<text x="148.5" y="90.2">DEV_OE</text>
<text x="148.5" y="92.4">DEV_CLR</text>
<text x="203.3" y="92.4">AC0</text>
</g>
<g font-size="1.9" fill="#000080">
<text x="250.8" y="15">R5</text>
<text x="260.7" y="15">22R</text>
<text x="250.8" y="20.6">R6</text>
<text x="260.7" y="20.6">22R</text>
<text x="250.8" y="26.1">R7</text>
<text x="260.7" y="26.1">22R</text>
<text x="250.8" y="32.7">R8</text>
<text x="260.7" y="32.7">22R</text>
<text x="117.1" y="50.6">U1A</text>
<text x="18.8" y="62.5">R9</text>
<text x="18.8" y="64.8">2.7K</text>
<text x="83.7" y="69.2">C9</text>
<text x="83.7" y="71.2">0.1UF CER</text>
<text x="35.8" y="73.8">U6</text>
<text x="173.5" y="72.5">R11</text>
<text x="173.5" y="74.7">2.7K</text>
<text x="181.2" y="72.5">R12</text>
<text x="181.2" y="74.7">2.7K</text>
<text x="188.9" y="72.5">R13</text>
<text x="188.9" y="74.7">2.7K</text>
<text x="196.7" y="72.5">R14</text>
<text x="196.7" y="74.7">2.7K</text>
<text x="204.4" y="72.5">R15</text>
<text x="204.4" y="74.7">2.7K</text>
<text x="212.1" y="72.5">R16</text>
<text x="212.1" y="74.7">2.7K</text>
<text x="238.6" y="72.5">J6</text>
<text x="72.9" y="82.4">R10</text>
<text x="82.8" y="82.4">22R</text>
<text x="36" y="88.8">CB3LV-3I-66M0000</text>
<text x="72.9" y="84.6">R17</text>
<text x="82.8" y="84.6">22R</text>
<text x="184.5" y="94.6">R18</text>
<text x="193.3" y="94.6">22R</text>
<text x="239.8" y="94.6">CONN RECT 6</text>
<text x="184.5" y="101.2">C21</text>
<text x="183.2" y="103.2">1UF TANT</text>
<text x="76.2" y="152">C10</text>
<text x="83.9" y="152">C11</text>
<text x="92.8" y="152">C12</text>
<text x="100.5" y="152">C13</text>
<text x="107.2" y="152">C14</text>
<text x="118.2" y="152">C15</text>
<text x="128.1" y="152">C16</text>
<text x="141.4" y="152">C17</text>
<text x="153.6" y="152">C19</text>
<text x="164.6" y="152">C20</text>
<text x="205.3" y="152">C18</text>
<text x="205.3" y="154">1UF TANT</text>
<text x="81.7" y="165.3">0.1UF CER</text>
<text x="86.2" y="165.3">0.1UF CER</text>
<text x="93.9" y="165.3">0.1UF CER 0.1UF CER 0.1UF CER 0.1UF CER 0.1UF CER 0.1UF CER</text>
<text x="163.5" y="164.2">0.1UF CER</text>
<text x="173.5" y="165.3">0.1UF CER</text>
</g>
<g font-size="1.9">
<text x="318.6" y="13.9">AD[3..0]</text>
<text x="98.1" y="37.1">3V3</text>
<text x="14.4" y="52.6">3V3</text>
<text x="67.4" y="52.6">3V3</text>
<text x="222.1" y="51.5">3V3</text>
<text x="214.8" y="93.5">AC0</text>
<text x="116" y="99">ALTERA EPM570T100</text>
<text x="116" y="101.2">Version = 1.0</text>
<text x="71.8" y="132.2">3V3</text>
<text x="198.9" y="136.6">3V3</text>
<text x="253" y="197.4">Title</text>
<text x="253" y="204">Size</text>
<text x="261.9" y="204">Document Number</text>
<text x="261.9" y="199.6">EPT-570-AP-M4</text>
<text x="325.9" y="204">Rev</text>
<text x="255.2" y="206.2">B</text>
<text x="261.9" y="206.2">EARTH PEOPLE TECHNOLOGY</text>
<text x="328.2" y="206.2">5</text>
<text x="253" y="210.6">Date:</text>
<text x="264.5" y="210.6">Tuesday, September 25, 2012</text>
<text x="297.2" y="210.6">Sheet</text>
<text x="308.3" y="210.6">3</text>
<text x="314.9" y="210.6">of</text>
<text x="321.5" y="210.6">4</text>
</g>
<g font-size="1.9" fill="#00f">
<text x="179.7" y="101.2">+</text>
<text x="201.8" y="152">+</text>
</g>
<g font-size="1.6">
<text x="35.3" y="1.7">5</text>
<text x="101.6" y="1.7">4</text>
<text x="167.9" y="1.7">3</text>
<text x="234.2" y="1.7">2</text>
<text x="300.5" y="1.7">1</text>
<text x=".6" y="29.8">D</text>
<text x="334.2" y="29.8">D</text>
<text x=".6" y="82.3">C</text>
<text x="334.2" y="82.3">C</text>
<text x=".6" y="134.8">B</text>
<text x="334.2" y="134.8">B</text>
<text x=".6" y="187.3">A</text>
<text x="334.2" y="187.3">A</text>
<text x="35.3" y="213.8">5</text>
<text x="101.6" y="213.8">4</text>
<text x="167.9" y="213.8">3</text>
<text x="234.2" y="213.8">2</text>
<text x="300.5" y="213.8">1</text>
</g>
</svg>
